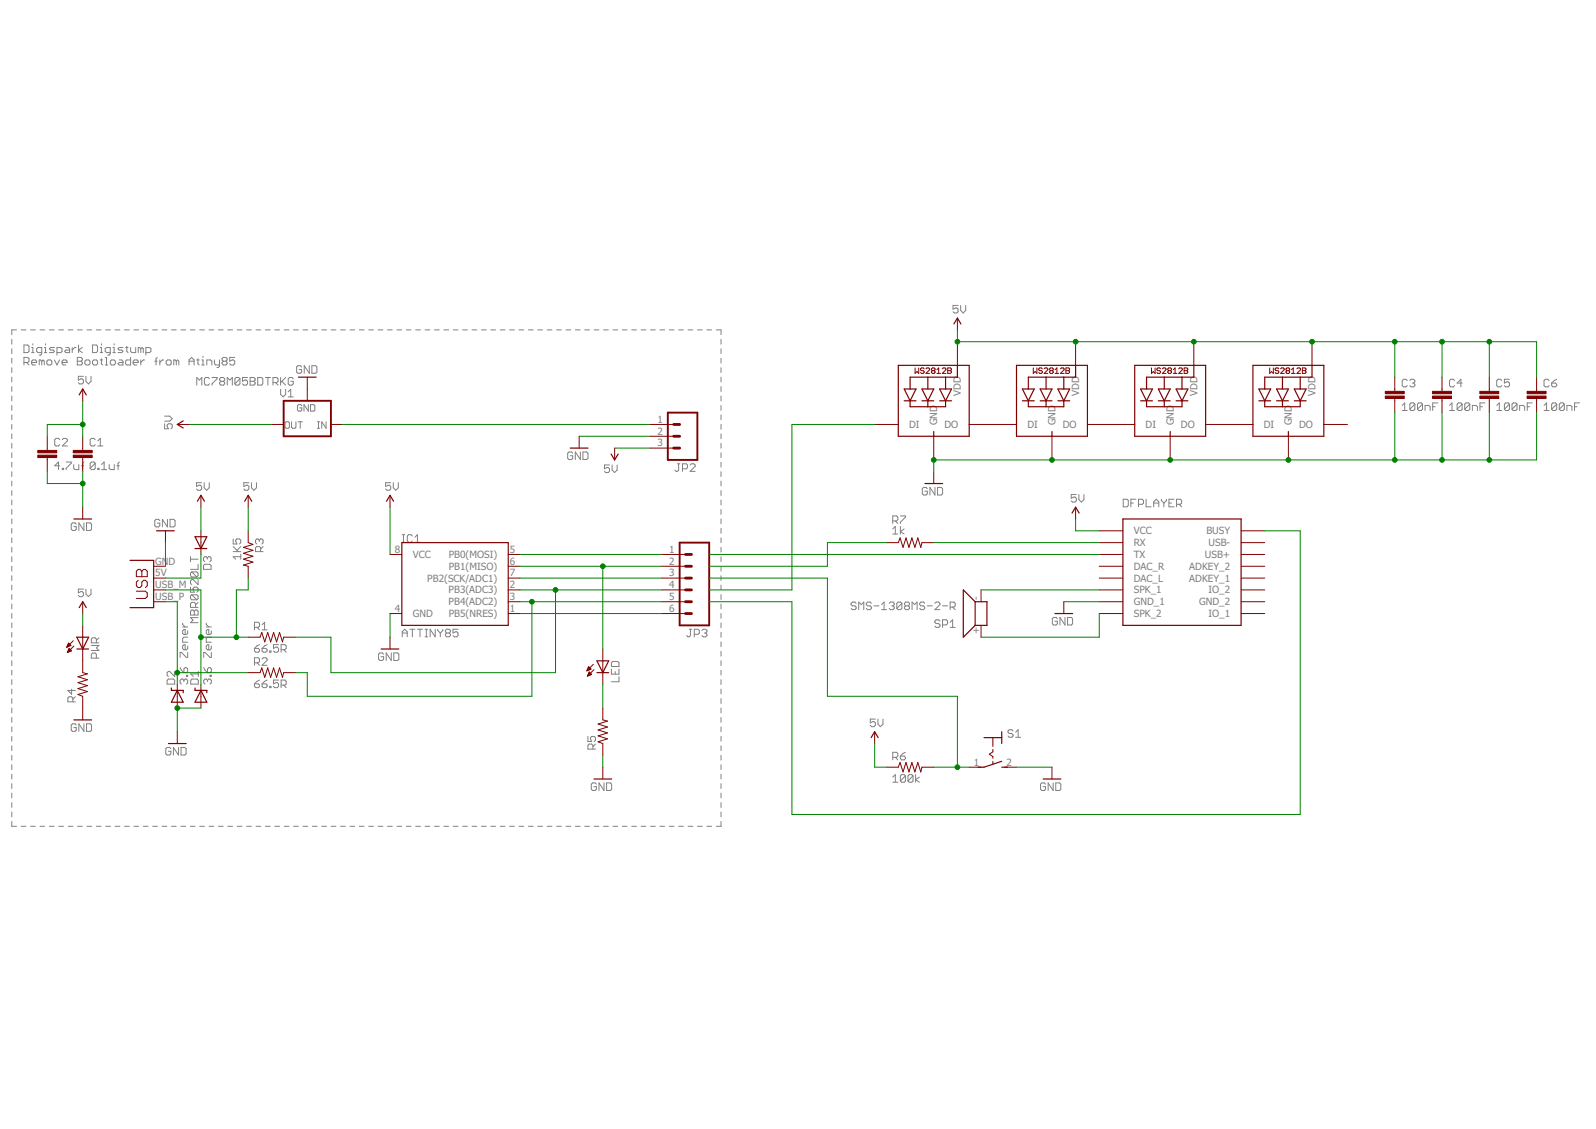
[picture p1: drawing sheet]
<svg xmlns="http://www.w3.org/2000/svg" width="1189mm" height="841mm" viewBox="0 0 1189 841" stroke-linecap="round" stroke-linejoin="round" font-family="sans-serif">
<g fill="none" stroke="#808080" stroke-width=".74">
<path d="M714 228h-4v2l2-1h1l1 1v2l-1 1h-2l-1-1M716 228v3l1 2 2-2v-3M9 253v3M9 260v3M12 246h-3v3M16 246h3M18 257h3l1 1v4l-1 1h-3zM23 246h3M24 259v4M24 256v1M30 246h3M33 259h1v4"/>
<path d="M34 256v1M37 246h3M41 259h-3l-1 1 1 1h2l1 1-1 1h-3M44 246h3M49 259h2l1 1v3h-3l-1-1 1-1h3M51 246h3M54 259v4M57 259h-1l-2 2M58 246h3M59 257v6M61 259l-2 2 2 2M65 246h3"/>
<path d="M69 257h3l1 1v4l-1 1h-3zM72 246h3M75 259h1v4M76 256v1M79 246h3M84 259h1v4M85 256v1M86 246h3M92 259h-3l-1 1 1 1h2l1 1-1 1h-3M93 246h3M94 259h1M94 258v4l1 1"/>
<path d="M97 259v3l1 1h3v-4M100 246h3M105 260l-1-1h-1v4M105 260v3M105 260l1-1 1 1v3M107 246h3M114 246h3M121 246h3M128 246h3M135 246h3M142 246h3M149 246h3"/>
<path d="M156 246h3M163 246h3M170 246h3M177 246h3M184 246h3M191 246h3M198 246h3M205 246h3M212 246h3M219 246h3M226 246h3M233 246h3"/>
<path d="M240 246h3M247 246h3M254 246h3M261 246h3M268 246h3M275 246h3M282 246h3M289 246h3M296 246h3M303 246h3M310 246h3M317 246h3"/>
<path d="M324 246h3M331 246h3M338 246h3M345 246h3M352 246h3M359 246h3M366 246h3M373 246h3M380 246h3M387 246h3M394 246h3M401 246h3"/>
<path d="M408 246h3M415 246h3M422 246h3M429 246h3M436 246h3M443 246h3M450 246h3M457 246h3M464 246h3M471 246h3M478 246h3M485 246h3"/>
<path d="M492 246h3M499 246h3M506 246h3M513 246h3M520 246h3M527 246h3M534 246h3v3M537 253v3M537 260v3M9 267v3M9 274v3M18 270h3l1-1v-2l-1-1h-3v6"/>
<path d="M20 270l2 2M24 263h1M24 270h3v-1l-1-1h-2v1v2v1h2M31 263h-3l-1-1v-2l1-1h3v5l-1 1h-1M31 269v3M31 269l-1-1h-1v4M31 269l1-1 1 1v3M33 263h2M35 269l1-1h2l1 1v2l-1 1h-2l-1-1zM41 268l1 4 2-4M42 263h3l1-1v-2l-1-1h-3v6M46 270h4v-1l-1-1h-2l-1 1v2l1 1h2"/>
<path d="M58 266h2l1 1v1l-1 1 1 1v1l-1 1h-2zM58 269h2M63 269l1-1h2l1 1v2l-1 1h-2l-1-1zM70 268h2l1 1v2l-1 1h-2l-1-1v-2zM75 263h1M75 268h1M76 267v4v1M78 266h1v6M78 272h2M82 263h-3l-1-1v-2l1-1h3v5l-1 1h-1M82 269l1-1h2l1 1v2l-1 1h-2l-1-1zM84 263h2"/>
<path d="M89 268h2l1 1v3h-3l-1-1 1-1h3M97 266v6h-3v-1v-2v-1h3M99 270h4v-1l-1-1h-2l-1 1v2l1 1h2M105 268v4M108 268h-1l-2 2M109 263h2l1-1v-2l-1-1h-2v6M115 269h2M117 266l-1 1v5M119 268v4M122 268h-1l-2 2M124 269l1-1h2l1 1v2l-1 1h-2l-1-1zM131 269l-1-1h-1v4"/>
<path d="M131 269v3M131 269l1-1 1 1v3M141 269h4M141 272v-4l2-2 2 2v4M146 268h2M147 267v4l1 1M150 272h2M150 268h1v4M151 265v1M154 272v-4h3l1 1v3M160 268v3l1 1h2M163 268v5v1h-1"/>
<path d="M166 269l-1-1v-1l1-1h2l1 1v1l-1 1M166 269l-1 1v1l1 1h2l1-1v-1l-1-1M166 269h2M175 266h-4v3l2-1h1l1 1v2l-1 1h-2l-1-1M225 273l-1-1h-2l-1 1v4l1 1h2l1-1v-2h-2M230 272v6l-3-6v6M232 272h3l1 1v4l-1 1h-3zM537 267v3M537 274v3M9 281v4M9 288v4M9 295v4"/>
<path d="M62 280h-4v3l2-1h1l1 1v2l-1 1h-2l-1-1M64 280v4l2 2 2-2v-4M147 287v-6l1 2 2-2v6M156 282l-1-1h-2l-1 1v4l1 1h2l1-1M158 281h4v1l-4 4v1M165 284l-1-1v-1l1-1h1l1 1v1l-1 1M165 284l-1 1v1l1 1h1l1-1v-1l-1-1M165 284h1M169 287v-6l2 2 2-2v6M179 282l-1-1h-2l-1 1v4M179 282v4l-1 1h-2l-1-1M179 282l-4 4"/>
<path d="M184 281h-3v3l2-1 1 1v2l-1 1h-1l-1-1M186 281h3l1 1v1l-1 1 1 1v1l-1 1h-3zM186 284h3M192 281h3l1 1v4l-1 1h-3zM198 281h3M200 281v6M203 285h3l1-1v-2l-1-1h-3v6M205 285l2 2M209 281v6M209 290v4l2 2 2-2v-4M210 284l3 3M213 281l-4 4"/>
<path d="M215 292l2-2v6M215 296h3M218 282v-1h-2l-1 1v4l1 1h2v-1v-2h-1M537 281v4M537 288v4M537 295v4M1048 283h-1h-2v4v1h2l1-1M1050 283h1h2h1v1l-1 1M1052 285h1M1053 285l1 1v1l-1 1h-2l-1-1M1083 283h-2h-1v4l1 1h2v-1M1089 285h-4l3-2v5"/>
<path d="M1119 283h-1h-2h-1v4l1 1h2l1-1M1124 283h-3v2l1-1h1l1 1v2l-1 1h-1l-1-1M1154 283h-1h-2h-1v4l1 1h2l1-1M1156 285h3l1 1v1l-1 1h-2l-1-1zM1160 283l-4 2M9 302v4M9 309v4M9 316v4M123 316v3h2v-1v-1v-1h2l1 1v1l-1 1M123 310h3l2 2-2 2h-3M212 315l1-1h2l1 1v3l-1 1h-2l-1-1zM217 314v4l1 1h2v-1v-4"/>
<path d="M222 314h3M224 314v5M225 302l-1-1h-2v1v3v1h2l1-1v-1h-2M230 301v5l-4-5v5M231 301h3l1 1v3l-1 1h-3zM236 319h2M236 314h2M237 314v5M243 314v5l-3-5v5M537 302v4M537 309v4M537 316v4"/>
<path d="M1045 302l1-2v6M1045 306h3M1054 301v4l-1 1h-2l-1-1M1054 301l-1-1h-2l-1 1v4M1054 301l-4 4M1060 301v4l-1 1h-2l-1-1M1060 301l-1-1h-2l-1 1v4M1060 301l-4 4M1062 306v-4h2l1 1v3M1067 303h2M1071 300h-4v6M1080 306h3"/>
<path d="M1080 302l2-2v6M1089 301v4l-1 1h-2l-1-1M1089 301l-1-1h-2l-1 1v4M1089 301l-4 4M1095 301v4l-1 1h-2l-1-1M1095 301l-1-1h-2l-1 1v4M1095 301l-4 4M1097 306v-4h3l1 1v3M1102 303h2M1106 300h-4v6M1115 306h4M1115 302l2-2v6"/>
<path d="M1124 301v4l-1 1h-1l-1-1M1124 301l-1-1h-1l-1 1v4M1124 301l-3 4M1130 301v4l-1 1h-2l-1-1M1130 301l-1-1h-2l-1 1v4M1130 301l-4 4M1132 306v-4h3l1 1v3M1138 303h2M1141 300h-3v6M1150 306h4M1150 302l2-2v6M1160 301v4l-1 1h-2l-1-1"/>
<path d="M1160 301l-1-1h-2l-1 1v4M1160 301l-4 4M1165 301v4l-1 1h-2v-1M1165 301l-1-1h-2v1v4M1165 301l-3 4M1167 306v-4h3l1 1v3M1173 303h2M1177 300h-4v6M9 323v4M9 330v4M9 337v4M45 328l-1-1h-2l-1 1v3l1 1h2l1-1"/>
<path d="M46 328l1-1h2l1 1-4 4h4M71 328l-1-1h-2l-1 1v3l1 1h2l1-1M73 332h4M73 328l2-1v5M427 338l-1-1h-2l-1 1v3l1 1h2l1-1v-1h-2M432 337v5l-3-5v5M434 337h3l1 1v3l-1 1h-3zM537 323v4M537 330v4M537 337v4M9 344v4M9 351v4"/>
<path d="M9 358v4M45 347h-4l3-3v6M46 349h1v1h-1zM49 344h4v1l-4 4v1M55 346v3l1 1h3v-4M61 347h1M62 344v1v5M71 345l-1-1h-2l-1 1v4M71 345v4l-1 1h-2l-1-1M71 345l-4 4M73 349h1v1h-1zM76 350h3"/>
<path d="M76 346l2-2v6M81 346v3l1 1h3v-4M87 347h2M89 344l-1 1v5M150 360h-4v2l2-1h1l1 1v2l-1 1h-2l-1-1M152 360v3l2 2 2-2v-3M185 360h-3v2l1-1h1l1 1v2l-1 1h-1l-1-1M187 360v3l2 2 2-2v-3M291 360h-4v2l2-1h1l1 1v2l-1 1h-2l-1-1M293 360v3l2 2 2-2v-3M454 346h-4v3l2-1h1l1 1v2l-1 1h-2l-1-1M456 346v4l2 2 2-2v-4"/>
<path d="M505 346h1M506 346v4l-1 1h-1l-1-1M508 349h3l1-1v-2h-1h-3v5M514 346h1h2h1v1l-4 4h4M537 344v4M537 351v4M537 358v4M9 365v4M9 373v3M9 380v3M537 365v4M537 373v3"/>
<path d="M537 380v3M691 364l-1-1h-2l-1 1v4l1 1h2l1-1v-2h-2M696 363v6l-3-6v6M698 363h3l1 1v4l-1 1h-3zM802 368h-4v3l2-1h1l1 1v2l-1 1h-2l-1-1M804 368v4l2 2 1-2v-4M837 372h3v1v4v1h-3zM842 375h2M846 372h-4v6M848 376h3l1-1v-2l-1-1h-3v6M854 372v6h3M859 375h4"/>
<path d="M859 378v-4l2-2 2 2v4M865 372v1l2 2M867 375v3M869 372v1l-2 2M871 375h2M875 372h-4v6h4M876 376h3l1-1v-2l-1-1h-3v6M878 376l2 2M9 387v3M9 394v3M57 390h-1h-2h-1v4l1 1h2l1-1v-2h-2M63 390v5l-4-5v5"/>
<path d="M64 390h3h1v4l-1 1h-3zM119 388l-1-1h-2l-1 1v4l1 1h2l1-1v-2h-2M125 387v6l-4-6v6M127 387h2l1 1v4l-1 1h-2zM300 398h1M301 398v6M307 399l-1-1h-2l-1 1v4l1 1h2l1-1M537 387v3M537 394v3M665 394l2-2v6M665 398h4M665 388h3l1-1v-2l-1-1h-3v6"/>
<path d="M667 388l2 2M671 384h3v1l-3 4v1M671 392v6M674 394l-3 2 3 2M9 401v3M9 408v3M9 415v3M142 415v3M142 417h6M154 416l-1-1-1 1v1l1 1M154 416l1-1h1l1 1v1l-1 1M154 416v1"/>
<path d="M174 401v4h3l-1-2v-1l1-1h1l1 1v2l-1 1M174 411h5M174 407l3 4M179 415h-5l2 2M179 413v4M179 407l-2 3M193 402l-1-1h-1l-1 1v2l1 1M193 402l1-1h1l1 1v2l-1 1M193 402v1M194 411v-3l-1-1h-2l-1 1v3h6M196 407l-2 2M300 404h1"/>
<path d="M309 404h4M309 400l2-2v6M537 401v3M537 408v3M537 415v3M9 422v3M9 429v3M9 436v3M62 439h-4v3l2-1h1l1 1v2h-1h-2h-1M64 439v4l2 1 2-1v-4M142 437v4h3l-1-2v-1l1-1h2l1 1v2l-1 1M143 426l-1 1v2l1 1h4"/>
<path d="M143 426h4l1 1v2l-1 1M143 426l4 4M148 432v3l-4-3h-1l-1 1v2h1M148 420v4h-6M153 420h3l1 1v3h-5v-3zM537 422v3M537 429v3M537 436v3M9 443v4M9 450v4M9 457v4M142 455l1-1h1l1 1 1-1h1l1 1v3h-6z"/>
<path d="M143 443l-1 1v2l1 1h4M143 443h4l1 1v2l-1 1M143 443l4 4M145 455v3M146 452v-2l-1-1h-2l-1 1v2h6M148 449l-2 2M537 443v4M537 450v4M537 457v4M638 449h-1h-2h-1v1l1 1h2l1 1v1l-1 1h-2l-1-1M640 454v-5l2 1 1-1v5M649 449h-1h-2h-1v1l1 1h2l1 1v1l-1 1h-2l-1-1"/>
<path d="M651 451h4M657 454h3M657 450l2-1v5M662 449h1h2h1v1l-1 1M664 451h1M665 451l1 1v1l-1 1h-2l-1-1M672 449h-1h-2h-1v4M672 449v4l-1 1h-2l-1-1M672 449l-4 4M675 451l-1-1v-1h1h2v1v1M675 451h2M675 451l-1 1v1l1 1h2v-1v-1v-1"/>
<path d="M679 454v-5l2 1 2-1v5M689 449h-1h-2h-1v1l1 1h2l1 1v1l-1 1h-2l-1-1M691 451h3M696 449h1h2h1v1l-4 4h4M702 451h4M708 452h3l1-1v-2h-1h-3v5M710 452l2 2M793 460v6l-3-6v6M795 460h3l1 1v4l-1 1h-3zM9 464v4M9 471v4M9 478v4"/>
<path d="M72 479v-3l-1-1h-2l-1 1v3h6M74 475l-2 2M136 464v1l2 2M136 467h4M140 470v2l-1 1h-2l-1-1v-2l1-1h1v4M140 475h-3l-1 1v2h4M148 460h-6l2 2-2 2h6M154 467h3M154 464v1l2 2M157 475h-2l-1 1v2h3M157 470v2l-1 1h-1l-1-1v-2l1-1h1v4M190 467h2l1-1v-1l-1-1h-2v5"/>
<path d="M191 467l2 2M195 465l2-1v5M195 469h4M300 474v-3l1-2 2 2v3M300 472h3M305 469h4M307 469v5M311 469h4M313 469v5M317 469h2M317 474h2M318 469v5"/>
<path d="M324 469v5l-4-5v5M326 469v1l2 2M328 472v2M330 469v1l-2 2M333 472h2M333 472l-1-1v-1l1-1h2l1 1v1l-1 1M333 472l-1 1 1 1h2l1-1-1-1M341 469h-4v3l2-1h1l1 1v1l-1 1h-2l-1-1M513 469h2M514 469v4l-1 1h-1v-1M517 473h3l1-1v-2l-1-1h-3v5M523 470l1-1h2l1 1v1l-1 1"/>
<path d="M525 472h1M526 472l1 1-1 1h-2l-1-1M537 464v4M537 471v4M537 478v4M700 463l-1-1h-2l-1 1v1l1 1h2h1v1l-1 1h-2l-1-1M702 465h3h1v-2l-1-1h-3v5M708 467h4M708 464l2-2v5M788 461l-1-1h-2l-1 1v4l1 1h2l1-1v-2h-2M9 485v4M9 492v4"/>
<path d="M9 499v4M68 481h6l-2 2 2 2h-6M72 490v-3l-1-1h-2l-1 1v3h6M134 497l3 4M138 497h1l1 1v2l-1 1h-2v-3zM140 486v4h-1l-4-4h-1v4M140 481v2l-1 1h-2l-1-1v-2l1-1h1v4M152 497l3 4M155 498l1-1 1 1v2l-1 1h-1zM157 486v4h-1l-3-4h-1v4M157 481v2l-1 1h-1l-1-1v-2l1-1h1v4M190 483h2l1 1v1l-1 1h-2v-1z"/>
<path d="M190 494h2l1-1v-2l-1-1h-2v6M191 494l2 2M193 480l-3 3M195 483h3l1 1v1l-1 1h-2l-1-1zM195 491l1-1h2l1 1v1l-4 4h4M199 480l-4 3M201 485h1v1h-1zM207 480h-3v3l2-1h1v1v2v1h-2l-1-1M209 484h3l1-1v-2l-1-1h-3v6M211 484l2 2M286 487l-1-1h-2l-1 1v4l1 1h2l1-1v-2h-2M291 486v6l-3-6v6"/>
<path d="M293 486h3l1 1v4l-1 1h-3zM455 494l1-1h4l1 1v3h-6zM455 498v4h6v-4M537 485v4M537 492v4M537 499v4M9 506v4M9 513v4M53 513v4l-2-3h5M56 519l-2 2M125 506h4l1 1v3h-6v-3zM130 500v4l-4-4h-1l-1 1v2l1 1"/>
<path d="M137 507l-1-1h-1l-1 1v2l1 1M137 507l1-1h1l1 1v2l-1 1M137 507v1M139 503h1v1h-1zM143 506h4l1 1v3h-6v-3zM148 500v4M148 502h-6l2 2M155 507l-1-1h-1l-1 1v2l1 1M155 507l1-1 1 1v2l-1 1M155 507v1M156 503h1v1h-1zM190 509h2l1 1v1l-1 1h-2v-1z"/>
<path d="M193 507l-3 2M195 509h3l1 1v1l-1 1h-2l-1-1zM199 507l-4 2M201 511h1v1h-1zM207 507h-3v2l2-1h1v1v2v1h-2l-1-1M209 510h3l1-1v-1l-1-1h-3v5M211 510l2 2M458 500v2M461 504v4h-6M537 506v4M537 513v4M9 520v4"/>
<path d="M9 527v4M9 534v4M54 523v-3l-1-1h-2v1v3h5M63 539v6l-4-6v6M64 539h3l1 1v4l-1 1h-3zM537 520v4M537 527v4M537 534v4M652 536h-4v2h2h1h1v2l-1 1h-2l-1-1M654 536v3l2 2 2-2v-3M9 542v3M9 549v3"/>
<path d="M9 556v3M57 540l-1-1h-2l-1 1v4l1 1h2l1-1v-2h-2M127 558l-1-1h-2v1v3v1h2l1-1v-1h-2M133 557v5l-4-5v5M135 557h3l1 1v3l-1 1h-3zM438 549v3h3l-1-2 1-1h2l1 1v1l-1 1M442 558v-3l-1-1h-2l-1 1v3h6M444 554l-2 2M537 542v3M537 549v3M537 556v3M755 545l-1-1h-2l-1 1 1 1h2l1 1v1l-1 1h-2l-1-1"/>
<path d="M757 549h3M757 545l1-1v5M9 563v3M9 570v3M9 577v3M537 563v3M537 570v3M537 577v3M665 579l2-2v6M665 564h3l1-1v-2l-1-1h-3v6M667 564l2 2M671 563h3v1v1v1h-2l-1-1z"/>
<path d="M674 578l-3 4M674 578v4v1h-2l-1-1M674 578v-1h-2l-1 1v4M674 560l-3 3M680 578v4l-1 1h-2l-1-1M680 578l-1-1h-2l-1 1v4M680 578l-4 4M682 577v6M685 579l-3 2 3 2M9 584v3M9 591v3M9 598v3"/>
<path d="M444 584l-1-1h-2l-1 1v4l1 1h2l1-1v-2h-2M450 583v6l-4-6v6M452 583h3l1 1v4l-1 1h-3zM537 584v3M537 591v3M537 598v3M665 583h4M779 584l-1-1h-2l-1 1v4l1 1h2l1-1v-2h-2M785 583v6l-4-6v6M786 583h3l1 1v4l-1 1h-3zM9 612v4h3M9 605v3"/>
<path d="M16 616h3M23 616h3M30 616h3M37 616h3M44 616h3M51 616h3M58 616h3M65 616h3M72 616h3M79 616h3M86 616h3M93 616h3"/>
<path d="M100 616h3M107 616h3M114 616h3M121 616h3M128 616h3M135 616h3M142 616h3M149 616h3M156 616h3M163 616h3M170 616h3M177 616h3"/>
<path d="M184 616h3M191 616h3M198 616h3M205 616h3M212 616h3M219 616h3M226 616h3M233 616h3M240 616h3M247 616h3M254 616h3M261 616h3"/>
<path d="M268 616h3M275 616h3M282 616h3M289 616h3M296 616h3M303 616h3M310 616h3M317 616h3M324 616h3M331 616h3M338 616h3M345 616h3"/>
<path d="M352 616h3M359 616h3M366 616h3M373 616h3M380 616h3M387 616h3M394 616h3M401 616h3M408 616h3M415 616h3M422 616h3M429 616h3"/>
<path d="M436 616h3M443 616h3M450 616h3M457 616h3M464 616h3M471 616h3M478 616h3M485 616h3M492 616h3M499 616h3M506 616h3M513 616h3"/>
<path d="M520 616h3M527 616h3M537 605v3M537 612v4h-3"/>
</g>
<g fill="none" stroke="#800000" stroke-width=".89">
<path d="M711 241l2-4 3 4M669 272h53v53h-53zM713 272v9h-35v9M757 272h53v53h-53zM801 272v9h-35v9M845 272h53v53h-53zM889 272v9h-35v9M933 272h53v53h-53zM977 272v9h-35v9M59 294l3-4 2 4M222 281h14M674 290h8l-4 9z"/>
<path d="M674 299h8M678 299v4h26v-4M687 290h9l-5 9zM687 299h9M691 281v9M691 299v4M700 290h9l-5 9zM700 299h9M704 281v9M762 290h8l-4 9zM762 299h8M766 299v4h26v-4"/>
<path d="M775 290h9l-5 9zM775 299h9M779 281v9M779 299v4M788 290h9l-5 9zM788 299h9M792 281v9M850 290h8l-4 9zM850 299h8M854 299v4h26v-4M863 290h9l-5 9zM863 299h9"/>
<path d="M867 281v9M867 299v4M876 290h9l-5 9zM876 299h9M880 281v9M938 290h9l-5 9zM938 299h9M942 299v4h27v-4M951 290h9l-5 9zM951 299h9M955 281v9M955 299v4"/>
<path d="M964 290h9l-4 9zM964 299h9M969 281v9M136 314l-4 2 4 3M425 334h13M455 338l3 5 2-5M696 321v4M784 321v4M872 321v4M960 321v4M147 373l3-4 2 4M182 373l3-4 3 4"/>
<path d="M288 373l3-4 2 4M689 360h13M55 387h13M117 395h13M145 400h9l-4 9zM799 382l2-4 3 4M836 387h88v79h-88zM97 417h17v36h-17M145 409h9M299 404h80v62h-80zM59 453l3-5 2 5M726 448h9v18h-9"/>
<path d="M726 448v18M726 448l-8-9v36l8-9M786 457h13M57 475h9l-4 8zM57 483h9M284 483h13M445 492h8l-4 9zM128 513v1h8v2M132 514l4 9h-8zM145 513v1h9v2M150 514l4 9h-9zM445 501h8"/>
<path d="M55 536h13M125 554h14M649 549l3-4 2 4M733 549h13M746 545v9M746 567l-13 4h-4M746 571h5M442 580h14M777 580h13"/>
</g>
<g fill="none" stroke="#800000" stroke-width=".74">
<path d="M713 237v9M713 255v17M801 255v17M889 255v17M977 255v17M682 274v4l1-1 1 1v-4M688 275v-1h-2v1v1h2v1v1h-2v-1M690 275v-1h2v1l-2 3h2M694 276v-1v-1h2l1 1-1 1M694 276h2M694 276v1v1h2l1-1-1-1M698 278h3"/>
<path d="M698 275l1-1v4M702 275l1-1h1l1 1-3 3h3M706 274h2l1 1-1 1 1 1-1 1h-2zM706 276h2M770 274v4l1-1 1 1v-4M776 275v-1h-2v1v1h2v1v1h-2v-1M778 275v-1h2l1 1-3 3h3M783 276l-1-1 1-1h1l1 1-1 1M783 276h1M783 276l-1 1 1 1h1l1-1-1-1M786 278h3M786 275l1-1v4"/>
<path d="M790 275l1-1h1l1 1-3 3h3M794 274h2l1 1-1 1 1 1-1 1h-2zM794 276h2M858 274v4l1-1 1 1v-4M865 275l-1-1h-2v1v1h2l1 1-1 1h-2v-1M866 275l1-1h1l1 1-3 3h3M871 276l-1-1 1-1h1l1 1-1 1M871 276h1M871 276l-1 1 1 1h1l1-1-1-1M874 278h3M874 275l1-1v4M878 275l1-1h1l1 1-3 3h3"/>
<path d="M882 274h2l1 1-1 1 1 1-1 1h-2zM882 276h2M946 274v4l1-1 1 1v-4M953 275l-1-1h-1l-1 1 1 1h1l1 1-1 1h-1l-1-1M954 275l1-1h1l1 1-3 3h3M959 276l-1-1 1-1h1l1 1-1 1M959 276h1M959 276l-1 1 1 1h1l1-1-1-1M962 278h3M962 275l1-1v4M966 275l1-1h1l1 1-3 3h3M970 274h2l1 1-1 1 1 1-1 1h-2z"/>
<path d="M970 276h2M62 290v9M229 281v18M1039 281v11M1039 297v10M1074 281v11M1074 297v10M1109 281v11M1109 297v10M1145 281v11M1145 297v10M132 316h9"/>
<path d="M203 316h8M247 316h8M484 316h18M652 316h17M722 316h35M810 316h35M898 316h35M986 316h18M35 325v11M62 325v11M431 325v9M458 334v9"/>
<path d="M484 325h18M484 334h18M696 325v18M784 325v18M872 325v18M960 325v18M35 341v10M62 341v10M696 351v9M62 378v9M150 369v9M185 369v9"/>
<path d="M291 369v9M801 378v9M123 395v9M150 395v18M185 395v9l3 2-7 2 7 2-7 2 7 2-7 3 7 2-7 2 4 1v9M819 395h17M924 395h18M291 413h8M379 413h8M493 413h18M660 404h9l1-3 3 7 2-7 2 7 2-7 2 7 3-7 2 7 1-4h9M819 413h17"/>
<path d="M819 404h17M924 413h18M924 404h18M102 426l1-2h1l2 2 1-2h1l2 2v4h-8zM103 432l-1 2v2l1 2h1l2-2v-2l1-2h1l2 2v2l-2 2M106 426v4M114 439h9M114 431h9M114 422h9M379 439h8M379 431h8M379 422h8"/>
<path d="M493 439h18M493 431h18M493 422h18M731 439v9M819 439h17M819 431h17M819 422h17M924 439h18M924 431h18M924 422h18M62 448v9M102 440h6l2 2v2l-2 2h-6"/>
<path d="M114 448h9M291 457h8M379 448h8M379 457h8M493 448h18M493 457h18M792 448v9M819 448h17M819 457h17M924 448h18M924 457h18M51 480h1"/>
<path d="M51 479h.1M51 479l2 2-3 1zM55 477l-5 5M62 466v35l3 1-7 2 7 2-7 3 7 2-7 2 7 2-7 2 4 2v17M185 475h9l1-4 2 7 2-7 3 7 2-7 2 7 2-7 2 7 1-3h9M291 475v8M731 466v9M50 482h.1M50 481h1M50 481h2M50 486h1M50 480h2"/>
<path d="M50 485h2M51 485h2M51 484h2M51 484h1M51 483h1M51 483l2 2-3 1zM55 481l-5 5M437 499h1M438 499h1M438 498h2M438 497h1M440 498l-2-1-1 3"/>
<path d="M440 498l-3 2M442 495l-5 5M442 499l-4 5M449 483v27M132 510v17M150 510v17M185 501h9l1-3 2 7 2-7 3 7 2-7 2 7 2-7 2 7 1-4h9M438 503h1M438 503h2M438 502h3M438 502h2M439 501h1"/>
<path d="M439 501h.1M441 502l-2-1-1 3M441 502l-3 2M449 527v9l4 1-7 2 7 3-7 2 7 2-7 2 7 2-7 3 3 1v9M132 545v9M652 545v9M740 549v7M740 558v2l-3 2 3 2v1M449 571v9M660 571h9l1-3 3 7 2-7 2 7 2-7 2 7 3-7 2 7 1-4h9M722 571h9M740 567v2"/>
<path d="M748 571h9M784 571v9"/>
</g>
<g fill="#800000" stroke="#800000" stroke-width=".74">
<path d="M55 339h14v2h-14z"/>
<path d="M55 336h14v1h-14z"/>
<path d="M28 339h14v2h-14z"/>
<path d="M28 336h14v1h-14z"/>
<path d="M1032 295h14v2h-14z"/>
<path d="M1032 292h14v1h-14z"/>
<path d="M1067 295h14v2h-14z"/>
<path d="M1067 292h14v1h-14z"/>
<path d="M1102 295h14v2h-14z"/>
<path d="M1102 292h14v1h-14z"/>
<path d="M1138 295h14v2h-14z"/>
<path d="M1138 292h14v1h-14z"/>
</g>
<path d="M211 299h36v26h-36zM497 307h22v36h-22zM506 404h22v62h-22z" fill="none" stroke="#800000" stroke-width="1.4"/>
<path d="M502 316h4M502 334h4M502 325h4M511 413h4M511 431h4M511 422h4M511 439h4M511 448h4M511 457h4" fill="none" stroke="#800000" stroke-width="2.1"/>
<g fill="none" stroke="#008000" stroke-width=".74">
<path d="M713 246v9h432v26M1039 255v26M1074 255v26M1109 255v26M62 299v26M62 316h-27v9M141 316h62M255 316h229M652 316h-62v123h-62M1039 307v36M1074 307v36M1109 307v36"/>
<path d="M1145 307v36h-449v8M431 325h53M458 334h26M35 351v9h27M62 351v27M150 378v17M185 378v17M291 378v35M801 387v8h18M942 395h27v212h-379v-159h-62M123 404v18M150 413v18h-27"/>
<path d="M387 413h106M528 413h291M660 404h-44v18h-88M696 404h123M123 439h27v71M185 431v8h-9v36M387 439h106M387 431h106M387 422h106M414 439v62h-167v-26h-27M449 422v61M528 431h88v88h97v52"/>
<path d="M731 439h88M62 457v9M123 448h9v62M291 457v18M387 448h106M387 457h106M396 448v71h-167v-18h-9M792 448h27M819 457v18h-88M150 475h35M132 501h53M449 510v17"/>
<path d="M150 527h-18v18M652 554v17h8M449 563v8M696 571h26M757 571h27"/>
</g>
<g fill="#008000" stroke="#008000" stroke-width=".74">
<circle cx="150" cy="475" r="1.8"/>
<circle cx="176" cy="475" r="1.8"/>
<circle cx="132" cy="501" r="1.8"/>
<circle cx="132" cy="527" r="1.8"/>
<circle cx="62" cy="360" r="1.8"/>
<circle cx="872" cy="343" r="1.8"/>
<circle cx="784" cy="343" r="1.8"/>
<circle cx="696" cy="343" r="1.8"/>
<circle cx="960" cy="343" r="1.8"/>
<circle cx="1109" cy="343" r="1.8"/>
<circle cx="1074" cy="343" r="1.8"/>
<circle cx="1039" cy="343" r="1.8"/>
<circle cx="62" cy="316" r="1.8"/>
<circle cx="889" cy="255" r="1.8"/>
<circle cx="801" cy="255" r="1.8"/>
<circle cx="713" cy="255" r="1.8"/>
<circle cx="977" cy="255" r="1.8"/>
<circle cx="1109" cy="255" r="1.8"/>
<circle cx="1074" cy="255" r="1.8"/>
<circle cx="1039" cy="255" r="1.8"/>
<circle cx="414" cy="439" r="1.8"/>
<circle cx="396" cy="448" r="1.8"/>
<circle cx="449" cy="422" r="1.8"/>
<circle cx="713" cy="571" r="1.8"/>
</g>
<g font-size="7.5" fill="#808080">
<text x="716" y="295" transform="rotate(-90 716 295)">VDD</text>
<text x="804" y="295" transform="rotate(-90 804 295)">VDD</text>
<text x="892" y="295" transform="rotate(-90 892 295)">VDD</text>
<text x="980" y="295" transform="rotate(-90 980 295)">VDD</text>
<text x="490" y="315">1</text>
<text x="698" y="317" transform="rotate(-90 698 317)">GND</text>
<text x="786" y="317" transform="rotate(-90 786 317)">GND</text>
<text x="874" y="317" transform="rotate(-90 874 317)">GND</text>
<text x="962" y="317" transform="rotate(-90 962 317)">GND</text>
<text x="490" y="324">2</text>
<text x="677" y="319">DI</text>
<text x="704" y="319">DO</text>
<text x="765" y="319">DI</text>
<text x="792" y="319">DO</text>
<text x="853" y="319">DI</text>
<text x="880" y="319">DO</text>
<text x="941" y="319">DI</text>
<text x="968" y="319">DO</text>
<text x="490" y="333">3</text>
<text x="845" y="398">VCC</text>
<text x="899" y="398">BUSY</text>
<text x="845" y="407">RX</text>
<text x="900" y="407">USB-</text>
<text x="294" y="412">8</text>
<text x="380" y="412">5</text>
<text x="498" y="412">1</text>
<text x="307" y="416">VCC</text>
<text x="334" y="416">PB0(MOSI)</text>
<text x="845" y="416">TX</text>
<text x="898" y="416">USB+</text>
<text x="116" y="421">GND</text>
<text x="334" y="424">PB1(MISO)</text>
<text x="380" y="421">6</text>
<text x="498" y="421">2</text>
<text x="845" y="424">DAC_R</text>
<text x="886" y="424">ADKEY_2</text>
<text x="116" y="429">5V</text>
<text x="380" y="429">7</text>
<text x="498" y="429">3</text>
<text x="318" y="433">PB2(SCK/ADC1)</text>
<text x="845" y="433">DAC_L</text>
<text x="886" y="433">ADKEY_1</text>
<text x="116" y="438">USB_M</text>
<text x="334" y="442">PB3(ADC3)</text>
<text x="380" y="438">2</text>
<text x="498" y="438">4</text>
<text x="845" y="442">SPK_1</text>
<text x="900" y="442">IO_2</text>
<text x="116" y="447">USB_P</text>
<text x="380" y="447">3</text>
<text x="498" y="447">5</text>
<text x="730" y="447" transform="rotate(-90 730 447)">-</text>
<text x="294" y="456">4</text>
<text x="334" y="451">PB4(ADC2)</text>
<text x="380" y="456">1</text>
<text x="498" y="456">6</text>
<text x="845" y="451">GND_1</text>
<text x="893" y="451">GND_2</text>
<text x="307" y="460">GND</text>
<text x="334" y="460">PB5(NRES)</text>
<text x="845" y="460">SPK_2</text>
<text x="900" y="460">IO_1</text>
<text x="730" y="473" transform="rotate(-90 730 473)">+</text>
<text x="725" y="570">1</text>
<text x="750" y="570">2</text>
</g>
</svg>
